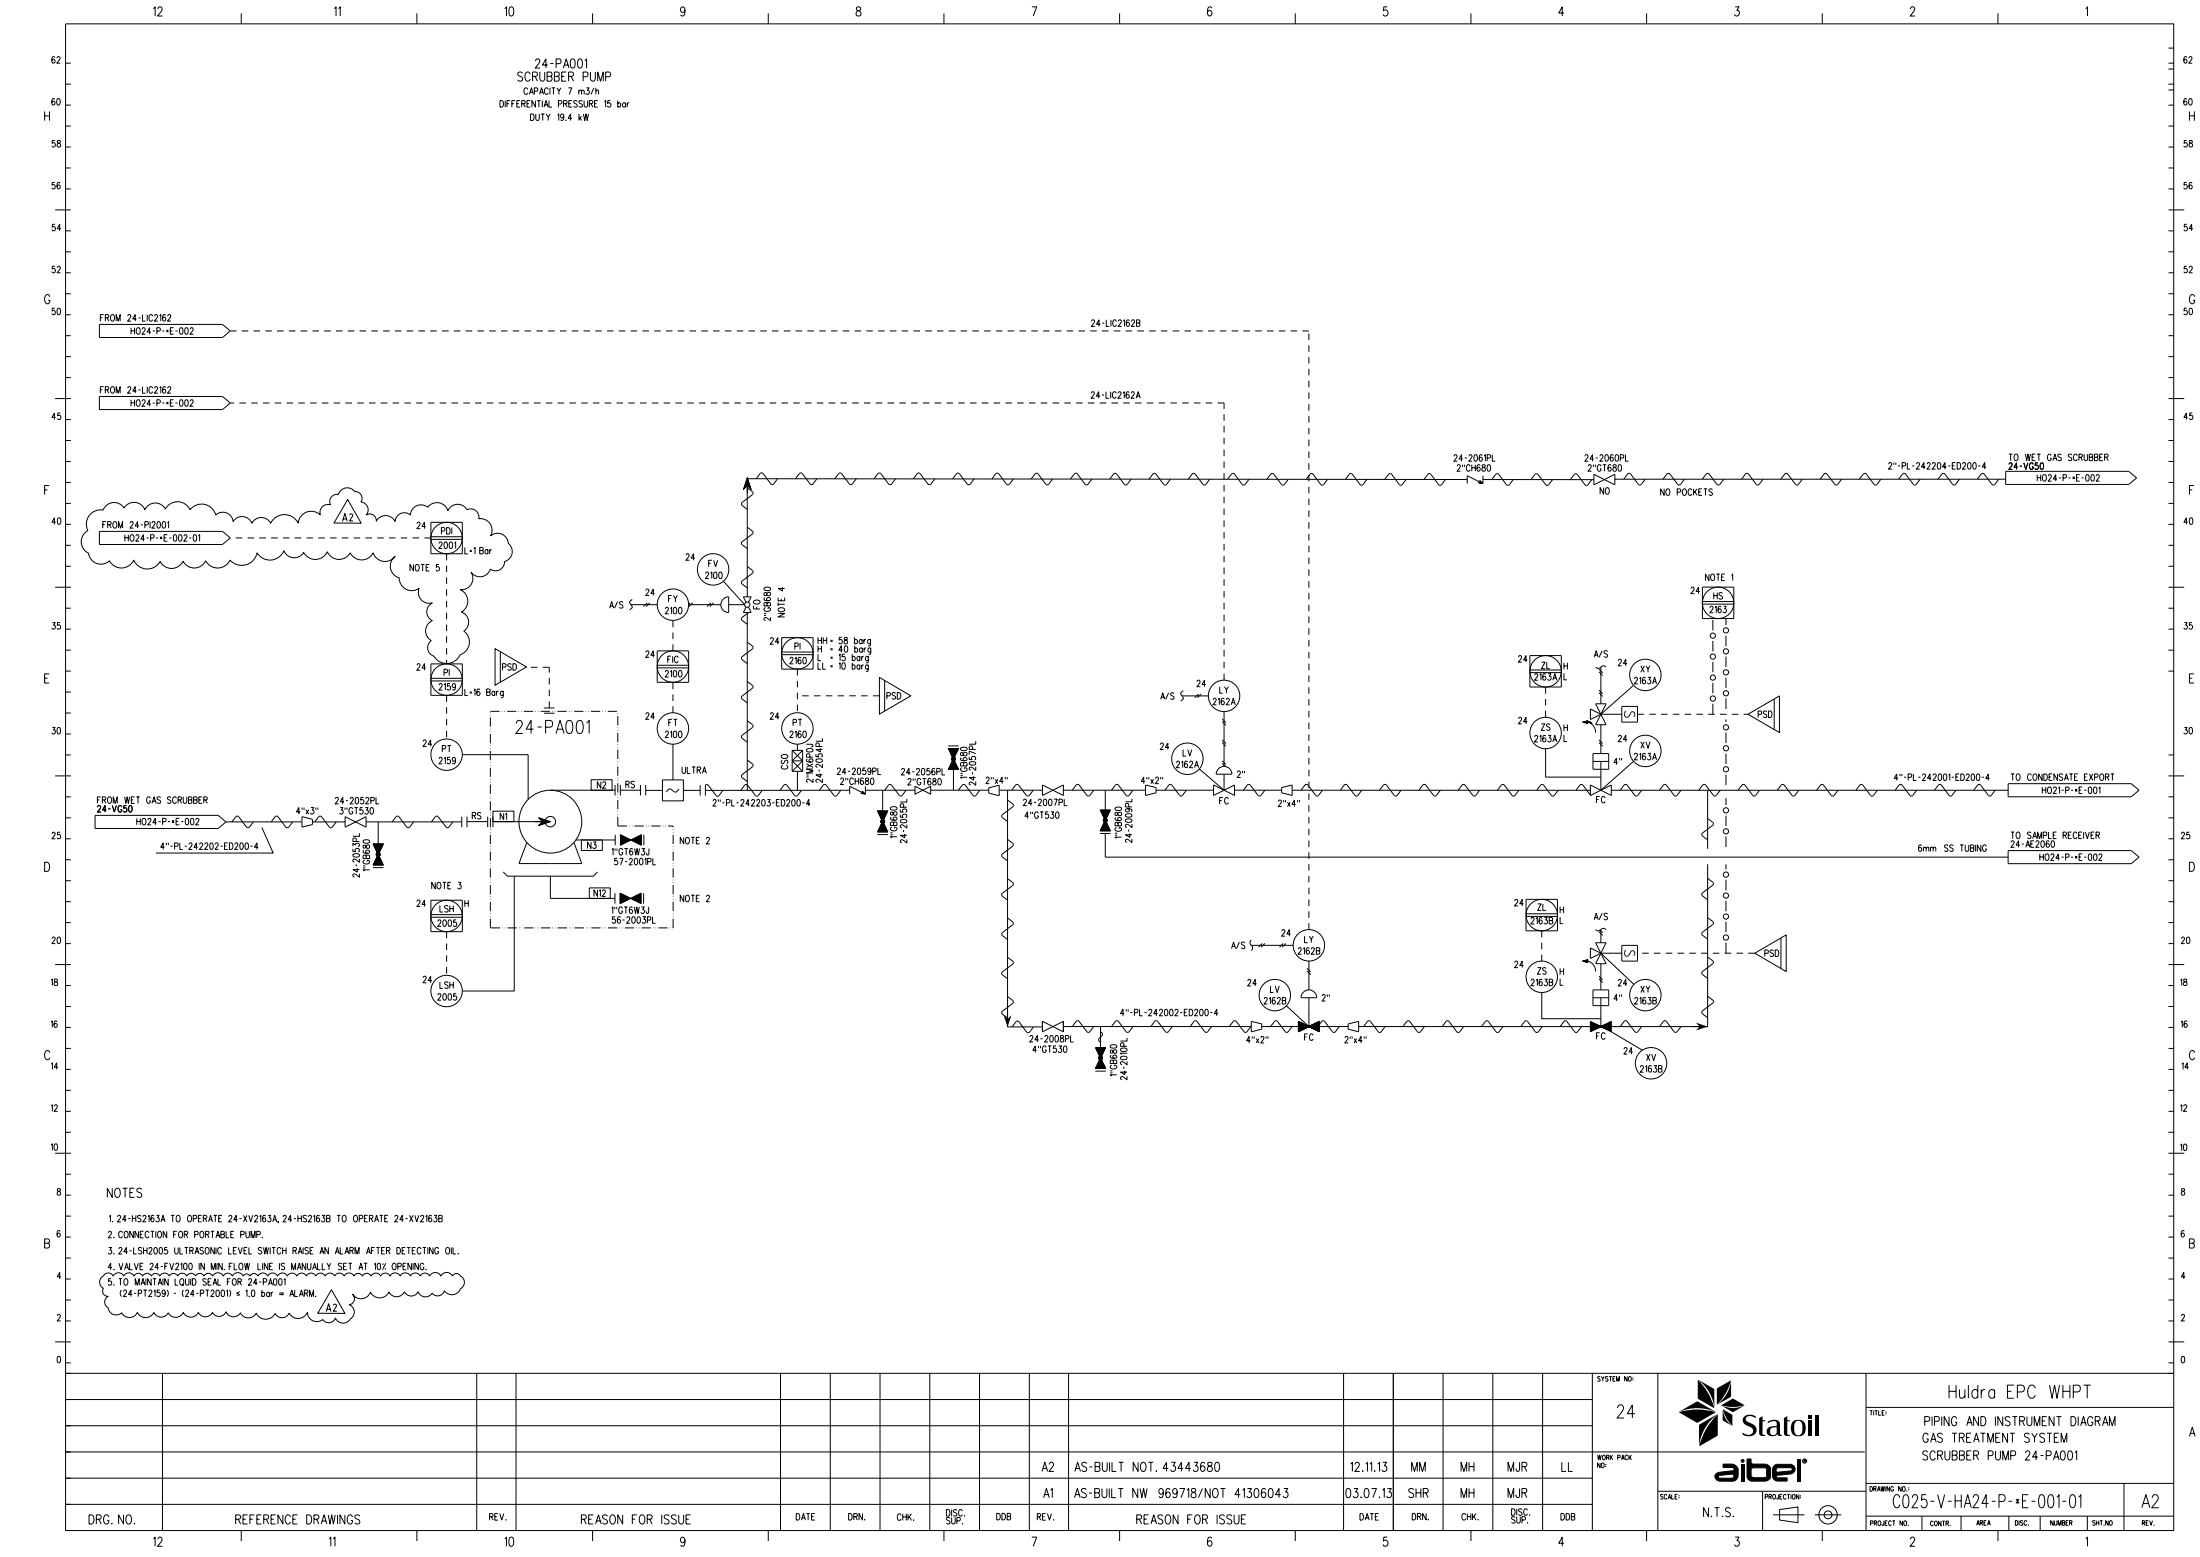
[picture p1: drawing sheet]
<svg xmlns="http://www.w3.org/2000/svg" width="1189mm" height="841mm" viewBox="0 0 1189 841" stroke-linecap="round" stroke-linejoin="round" font-family="sans-serif">
<g fill="none" stroke="#000" stroke-width=".54">
<path d="M35 13h1140v814h-1140zM130 7v6M225 7v6M320 7v6M415 7v6M510 7v6M605 7v6M700 7v6M795 7v6M890 7v6M985 7v6M1080 7v6"/>
<path d="M35 34h3M1172 37h3M1172 26h3M1172 34h3M35 57h3M35 45h3M1172 49h3M1172 57h3M1172 45h3M35 79h3M35 68h3M1172 79h3"/>
<path d="M1172 68h3M35 91h3M1172 91h3M30 113h8M35 102h3M1172 113h8M1172 102h3M35 136h3M35 125h3M1172 136h3M1172 125h3M35 159h3"/>
<path d="M35 147h3M1172 159h3M1172 147h3M35 170h3M54 175h66l4 4-4 3h-66zM125 179h3M131 179h3M137 179h4M143 179h4M150 179h3M156 179h4M162 179h4"/>
<path d="M169 179h3M175 179h4M182 179h3M188 179h3M194 179h4M201 179h3M207 179h4M213 179h4M220 179h3M226 179h4M236 179h-3M239 179h3"/>
<path d="M245 179h4M252 179h3M258 179h4M264 179h4M271 179h3M277 179h4M283 179h4M290 179h3M296 179h4M303 179h3M309 179h4M315 179h4"/>
<path d="M322 179h3M328 179h4M334 179h4M341 179h3M347 179h4M357 179h-3M360 179h3M366 179h4M373 179h3M379 179h4M385 179h4M392 179h3"/>
<path d="M398 179h4M405 179h3M411 179h3M417 179h4M424 179h3M430 179h4M436 179h4M443 179h3M449 179h4M455 179h4M462 179h3M472 179h-4"/>
<path d="M475 179h3M481 179h3M487 179h4M494 179h3M500 179h4M506 179h4M513 179h3M519 179h4M526 179h3M532 179h3M538 179h4M545 179h3"/>
<path d="M551 179h4M557 179h4M564 179h3M570 179h4M576 179h4M583 179h3M589 179h4M596 179h3M602 179h3M608 179h4M615 179h3M621 179h4"/>
<path d="M627 179h4M634 179h3M640 179h4M647 179h3M653 179h3M659 179h4M666 179h3M672 179h4M678 179h4M685 179h3M691 179h4M697 179h4"/>
<path d="M704 179h3M1172 170h3M35 193h3M35 181h3M707 180v4M707 186v4M707 193v3M707 199v4M1172 193h3M1172 181h3M30 215h8M35 204h3"/>
<path d="M54 214h66l4 4-4 3h-66zM125 218h2M129 218h4M136 218h3M142 218h4M148 218h4M155 218h3M161 218h4M168 218h3M174 218h3M180 218h4M187 218h3"/>
<path d="M193 218h4M199 218h4M206 218h3M212 218h4M219 218h3M225 218h3M231 218h4M238 218h3M244 218h4M250 218h4M257 218h3M263 218h4"/>
<path d="M269 218h4M276 218h3M282 218h4M289 218h3M295 218h4M301 218h4M308 218h3M314 218h4M320 218h4M327 218h3M333 218h4M340 218h3"/>
<path d="M346 218h3M352 218h4M359 218h3M365 218h4M371 218h4M378 218h3M384 218h4M391 218h3M397 218h3M403 218h4M410 218h3M416 218h4"/>
<path d="M422 218h4M429 218h3M435 218h4M441 218h4M448 218h3M454 218h4M461 218h3M467 218h3M473 218h4M480 218h3M486 218h4M492 218h4"/>
<path d="M499 218h3M505 218h4M512 218h3M518 218h3M524 218h4M531 218h3M537 218h4M543 218h4M550 218h3M556 218h4M562 218h4M569 218h3"/>
<path d="M575 218h4M582 218h3M588 218h3M594 218h4M601 218h3M607 218h4M613 218h4M620 218h3M626 218h4M633 218h3M639 218h3M645 218h4"/>
<path d="M652 218h3M658 218h4v3M707 206v3M707 212v4M707 218v4M1172 215h8M1172 204h3M35 238h3M35 227h3M662 224v3M662 230v4M662 236v4"/>
<path d="M707 225v3M707 231v4M707 237v4M1172 238h3M1172 227h3M35 249h3M403 260h2M403 260h1M403 259h1M404 259h.1M404 259h389M404 258h.1"/>
<path d="M404 258l2 6-2-2-2 2zM404 258v64M409 259l2-3h1l5 5 1 1 2-3M430 259l2-3h1l5 5 1 1 3-3M451 259l2-3h2l4 5 1 1 3-3M472 259l3-3h1l4 5 1 1 3-3M494 259l2-3h1l5 6 3-3M515 259l2-3h1l5 6h1l2-3M536 259l2-3h1l5 6h1l3-3M557 259l2-3h2l4 6h1l3-3M579 259l2-3h1l4 6h1l3-3M600 259l2-3h1l5 6h1l2-3"/>
<path d="M621 259l2-3h1l5 6h1l3-3M642 259l2-3h2l4 6h1l3-3M662 243v3M662 249v4M662 256v3M663 259l3-3h1l4 6h1l3-3M685 259l2-3h1l5 6h1l2-3M706 259l2-3h1l5 6h1l3-3M707 244v3M707 250v4M707 257v3M727 259l2-3h2l4 6h1l3-3"/>
<path d="M751 256l-3 3M751 256h1l5 6h1l2-3M770 259l2-3h1l5 6 3-3M800 260l1 1h-2l1-1zM800 260l1 1h-2h1zM801 257v4l-8-4v4M801 259h60M806 259l2-3h2l4 6h1l3-3M828 259l2-3h1l4 6h1l3-3M849 259l2-3h1l5 6h1l2-3M861 256l12 6v-6l-12 6zM873 259h211"/>
<path d="M878 259l2-3h1l4 6h1l3-3M899 259l2-3h1l5 6h1l2-3M920 259l2-3h1l5 6h1l3-3M941 259l2-3h2l4 6h1l3-3M962 259l3-3h1l4 6h1l3-3M984 259l2-3h1l5 6h1l2-3M1005 259l2-3h1l5 6h1l3-3M1026 259l2-3h2l4 6h1l3-3M1047 259l3-3h1l4 6h1l3-3M1069 259l2-3h1l5 6 3-3M1084 255h66l5 3-5 4h-66zM1172 249h3"/>
<path d="M35 272h3M35 261h3M49 278a8 8 0 0 1 7-3 6 6 0 0 1 5-4 6 6 0 0 1 6 3 6 6 0 0 1 6-3 6 6 0 0 1 5 4 6 6 0 0 1 6-3 6 6 0 0 1 5 3 7 7 0 0 1 7-4 7 7 0 0 1 7 4 8 8 0 0 1 8-3 8 8 0 0 1 6 6 6 6 0 0 1 5-1 6 6 0 0 1 4 5 6 6 0 0 1 5-3 6 6 0 0 1 5 4 6 6 0 0 1 5-3 6 6 0 0 1 5 3 8 8 0 0 1 8-5 8 8 0 0 1 7 4 7 7 0 0 1 5-5 7 7 0 0 1 7 1 4 4 0 0 1 1-4 4 4 0 0 1 5-1 4 4 0 0 1 0-4 4 4 0 0 1 4-2 5 5 0 0 1 4-3 5 5 0 0 1 5 2 4 4 0 0 1 3 1 4 4 0 0 1 0 4 4 4 0 0 1 4 3 4 4 0 0 1-1 4 4 4 0 0 1 4 0 4 4 0 0 1 1 4 6 6 0 0 1 6-4 6 6 0 0 1 5 4 5 5 0 0 1 3-5 5 5 0 0 1 5 1 6 6 0 0 1 3-5 6 6 0 0 1 6 1 6 6 0 0 1 6-2 6 6 0 0 1 5 4 6 6 0 0 1 5-4 6 6 0 0 1 5 3 4 4 0 0 1 5 1 4 4 0 0 1 2 4 6 6 0 0 1 6 3 6 6 0 0 1 0 6 6 6 0 0 1 6 0 6 6 0 0 1 4 5 6 6 0 0 1 2 5 6 6 0 0 1-4 4 5 5 0 0 1-3 5 5 5 0 0 1-5-1 6 6 0 0 1-5 4 6 6 0 0 1-5-2 6 6 0 0 1 0 7 6 6 0 0 1-6 3 7 7 0 0 1 4 5 7 7 0 0 1-4 7 6 6 0 0 1 4 4 6 6 0 0 1-2 6 7 7 0 0 1 3 7 7 7 0 0 1-5 6 8 8 0 0 1-7 4 8 8 0 0 1-7-4 5 5 0 0 1-4-3 5 5 0 0 1 2-5 6 6 0 0 1-3-6 6 6 0 0 1 4-5 5 5 0 0 1-3-5 5 5 0 0 1 3-4 6 6 0 0 1-6-2 6 6 0 0 1-2-6 7 7 0 0 1-7 0 7 7 0 0 1-3-6 7 7 0 0 1-5-5 7 7 0 0 1 3-7 7 7 0 0 1-7 3 7 7 0 0 1-5-4 7 7 0 0 1-7 3 7 7 0 0 1-6-3 7 7 0 0 1-6 3 7 7 0 0 1-6-4 7 7 0 0 1-6 4 7 7 0 0 1-7-4 6 6 0 0 1-6 3 6 6 0 0 1-5-4 8 8 0 0 1-6 6 8 8 0 0 1-8-4 8 8 0 0 1-6 6 8 8 0 0 1-9-2 7 7 0 0 1-6 4 7 7 0 0 1-7-4 7 7 0 0 1-6 4 7 7 0 0 1-6-4 7 7 0 0 1-6 4 7 7 0 0 1-6-4 8 8 0 0 1-8 4 8 8 0 0 1-7-4 7 7 0 0 1-6 4 7 7 0 0 1-7-4 7 7 0 0 1-7 1 7 7 0 0 1-4-5 7 7 0 0 1-4-6 7 7 0 0 1 3-6 8 8 0 0 1 2-9zM188 270l7 13h-15zM402 264h.1M402 263h1M402 262h2M402 262h3M403 262h2M403 264h-1M403 261h2M403 263h-1"/>
<path d="M404 263h-2M404 264l3 2v1l-6 5v1l3 2M404 262h1M404 263h1M405 263h1M405 264h1M406 264h.1M662 262v3M662 268v4M662 275v3M707 263v3M707 269v4"/>
<path d="M707 276v3M800 260l1 1h-1M1172 272h3M1172 261h3M35 295h3M35 283h3M54 287h66l4 4-4 3h-66zM127 291h4M134 291h3M140 291h4M147 291h3M153 291h3"/>
<path d="M159 291h4M166 291h3M172 291h4M178 291h4M185 291h3M191 291h4M197 291h4M204 291h3M210 291h4M217 291h3M223 291h4M229 291h4"/>
<path d="M233 282h17v17h-17zM233 291h17M233 290h17M241 299v4M404 285l3 2v1l-6 5v1l3 2M662 281v4M662 287v4M662 294v3M707 282v4M707 288v4M707 295v3M1172 295h3"/>
<path d="M1172 283h3M30 317h8M35 306h3M241 305v4M241 312v3M241 318v4M391 314l11 13h-8M404 306l3 3v1l-6 4v1l3 3M413 318a1.7 1.7 0 0 1 2-1 1.7 1.7 0 0 1 1 2 1.8 1.8 0 0 1-2 0 1.8 1.8 0 0 1-1-1zM423 317v2l-2-1h3M662 300v4M662 307v3"/>
<path d="M662 313v3M662 319v4M707 301v4M707 308v3M707 314v3M920 317h17v17h-17zM1172 317h8M1172 306h3M35 340h3M35 329h3M241 325v3M241 331v3"/>
<path d="M241 337v4M341 327h14M342 324a1.8 1.8 0 0 0-2 1 1.8 1.8 0 0 0 2 2v1l-2 1M350 326l-2 2M351 326l-2 2M364 335v4M372 327h18M373 326h-1M374 326l-2 2M384 326l-2 2M386 326l-2 2M391 324l3-2v9a4 4 0 0 1-4-3 4 4 0 0 1 1-4z"/>
<path d="M403 328l-1 3h4l-2-3M404 331v96M404 325l2-3h-4l1 3M405 331l-4 3v1l3 2M407 327v2h4M407 325a1.8 1.8 0 0 1 2-1 1.8 1.8 0 0 1 2 2 1.7 1.7 0 0 1-2 0 1.7 1.7 0 0 1-2-1zM409 328v1M413 332h1M413 331h1M413 320v2h1a1.8 1.8 0 0 1 2-2 1.1 1.1 0 0 1-1 2 1.1 1.1 0 0 1-1-2zM413 323a1.7 1.7 0 0 0 1 2 1.7 1.7 0 0 0 2-1 1 1 0 0 0-1-1 1 1 0 0 0 0 1M414 328a1 1 0 0 0-1 1 1 1 0 0 0 1 1h1a1.1 1.1 0 0 0 1-1 1.1 1.1 0 0 0-1-1v1"/>
<path d="M415 326h-2v1h3v-1v-1l-1 1v1M416 333v2l-2-1-1 1h1M421 331h3l-3 2h3M421 326h3M421 323v2h3v-2M421 325v2M421 329a1.8 1.8 0 0 1 2-1 1.8 1.8 0 0 1 1 2 1.7 1.7 0 0 1-2 1 1.7 1.7 0 0 1-1-2zM422 323v2M662 326v3M662 332v4M662 338v4M707 320v4"/>
<path d="M707 327v3M707 333v4M707 339v4M920 326h17M920 325h17M926 335v6M933 334v4M1172 340h3M1172 329h3M35 351h3M233 359h17v17h-17zM241 344v3"/>
<path d="M241 350v4M241 356v3M268 350l17 10-17 10zM270 352v16M355 352h17v17h-17zM355 359h17M364 342v3M364 348v4M404 347l3 3-6 5v1l3 2M422 344h17v17h-17zM422 354h17M422 352h17"/>
<path d="M662 345v3M662 351v4M662 357v4M707 346v3M707 352v4M707 358v4M827 354h17v17h-17zM926 346v6M926 357v6M933 343v6M933 355v5M1172 351h3"/>
<path d="M35 374h3M35 362h3M233 368h17M233 366h17M241 376v3M287 360h3M293 360h4v3M297 366v4M297 373v3M297 379v3M355 361h17M364 369v3"/>
<path d="M364 375v4M404 368l3 3v1l-6 4v2l3 2M431 361v4M431 368v3M431 374v4M434 376h3M440 376h3M446 376h4M453 376h3M459 376h4M465 376h4M472 376h3"/>
<path d="M475 366l17 10-17 10zM478 368v16M639 376h14M640 373a1.8 1.8 0 0 0-2 2 1.8 1.8 0 0 0 1 2v1l-1 1M648 375l-2 2M649 375l-2 2M662 364v3M707 365v3M707 371v4M707 378v3M827 363h17M827 362h17"/>
<path d="M835 371v4M835 378v3M862 360l2 1 1-1M864 373l2 2M864 374l2 2M864 361l2 2M864 363l2 2M865 360v20M865 360h2h1M883 370l-18 16M926 369v5M933 366v6"/>
<path d="M933 377v6M959 378v16M1172 362h3M35 396h3M35 385h3M241 382v3M241 388v4M241 395v3M294 385h6M294 382h6M364 381v4M404 389l3 3v1l-6 5v1l3 2"/>
<path d="M431 381v3M444 399v1h-3M661 390l2 2M661 388l2 2M661 400l2 2M662 384v30M707 384v3M707 390v4M707 397v3M835 384v3M855 390l3-1v2zM856 390l2 1"/>
<path d="M857 390h1h-1M857 390a6 6 0 0 1 5 6M858 389v1h-1M858 389h.1M858 390h1M858 390h-1h1M859 390l2 1M859 390h1M860 383l5 3-5 3zM862 380h6l-6 11h6zM864 400l2 2M865 386h12"/>
<path d="M865 391v16M877 382h8v8h-8zM879 384a2.1 2.1 0 0 0 0 3h1l1-2 1-1 1 1 1 1-1 1M885 386h4M891 386h4M898 386h3M904 386h4M910 386h4M917 386h3M923 386h4M926 380v6M930 386h3"/>
<path d="M933 389v1M933 396v5M936 386h3M942 386h3M945 386l17-10v20zM30 419h8M35 408h3M250 408h35v24M364 402v19M404 411l3 2v1l-6 5v1l3 2M422 408a1.8 1.8 0 0 1 2-1 1.8 1.8 0 0 1 2 2 1.7 1.7 0 0 1-2 1 1.7 1.7 0 0 1-2-2zM423 411h-1l1 1 2-1h1l-1 1"/>
<path d="M423 413a1.1 1.1 0 0 0-1 2 1 1 0 0 0 2 0 1 1 0 0 0 2 0 1.1 1.1 0 0 0-1-2M428 405v12M428 417h6M428 411h6M428 405h6M428 411l6 6M428 405l6 6M431 402v3M431 417v10M434 405v12M434 411l-6 6M434 405l-6 6"/>
<path d="M436 402h3v1h-1M436 420h1M436 419h1M436 413l3 1M436 405a1.7 1.7 0 0 1 2-1 1.7 1.7 0 0 1 1 2 1.8 1.8 0 0 1-2 0 1.8 1.8 0 0 1-1-1zM436 410a1.7 1.7 0 0 0 1 2 1.7 1.7 0 0 0 2-1 1 1 0 0 0-1-1 1 1 0 0 0 0 2M438 409v-2h-2v2h3M439 413l-3 1M439 415h-3l3 1-3 2h3M441 407v2h1a1.1 1.1 0 0 1 1-2 1.1 1.1 0 0 1 1 0 1.1 1.1 0 0 1 0 2M441 410a1.7 1.7 0 0 1 2 0 1.7 1.7 0 0 1 1 1 1.8 1.8 0 0 1-2 1 1.8 1.8 0 0 1-1-2zM443 416v1"/>
<path d="M443 403v-1h-2v1h3M443 418v2l-2-2h3M443 404v2l-2-1h3M444 413v2l-2-2-1 1h1M512 403h6M512 404l6 12h-6l6-12zM513 404l5 11-3-1-2 1 5-11-3 2zM513 405h5l-5 10h5zM513 405h4l-4 10h4zM514 405h3l-3 10h3zM514 405h3l-3 9h3zM514 406h2l-2 8h2z"/>
<path d="M515 406l1 8h-1l1-8zM515 407h1l-1 6h1zM515 404v23M519 419h1M519 418h1M519 407v1h1a1.8 1.8 0 0 1 2-1 1.1 1.1 0 0 1 0 1 1.1 1.1 0 0 1-2-1zM519 404a1.7 1.7 0 0 1 2-1 1.7 1.7 0 0 1 1 2 1.8 1.8 0 0 1-2 1 1.8 1.8 0 0 1-1-2zM520 409h-1a1.7 1.7 0 0 0 2 2 1.7 1.7 0 0 0 2-1 1.1 1.1 0 0 0-2-1 1 1 0 0 0 0 2M520 415a1 1 0 0 0-1 1 1 1 0 0 0 1 1h1a1.1 1.1 0 0 0 2-1 1.1 1.1 0 0 0-2-1M521 413l-2-1v2h4v-1l-1-1h-1v2M523 420h-4l1 1M524 409v1h1a1.1 1.1 0 0 1 0-1 1.1 1.1 0 0 1 2 0 1.1 1.1 0 0 1 0 1"/>
<path d="M524 412a1.7 1.7 0 0 1 2-1 1.7 1.7 0 0 1 1 2 1.8 1.8 0 0 1-2 1 1.8 1.8 0 0 1-1-2zM526 417v1M526 405l-1-2h-1v2h3M526 419v2l-2-1h3M527 414v2l-3-2v1l1 1M527 400v2h-3M527 407l-3-1v2M648 415l14 12v-9M658 415a4 4 0 0 1 5-1 4 4 0 0 1 3 4h-9zM661 401l2 2M661 412l1 2M661 411l2 2"/>
<path d="M707 403v4M707 409v4M707 416v3M835 404v16h30M861 407h8v9h-8zM861 411h8M864 401l2 2M883 411l-18 16v-16M933 407v6M933 418v6M1172 419h8M1172 408h3"/>
<path d="M35 430h3M266 438h12v6h-12zM297 427h35M319 421h12v6h-12zM332 424v6M335 427h11M335 424v6M346 424v6M349 424v6M358 427h-9M358 421h11v12h-11zM367 426a2.1 2.1 0 0 1-2 2 2.1 2.1 0 0 1-2-2 1.9 1.9 0 0 0-3 2"/>
<path d="M378 427h-9M378 424v6M381 424v6M381 424h.1M381 424h2l5 6h1l2-3M412 427l-2 3h-1l-5-6h-1l-3 3M433 427l-2 3h-1l-5-6h-1l-2 3M439 421v2l-2-2-1 1h1M444 421v2l-2-2-1 1 1 1M454 427l-2 3h-1l-5-6-3 3M459 427h-78M466 427l2 2h-3l1-1z"/>
<path d="M466 428l1 1h-1l1-1zM466 428l1 1h-1M468 425v4l-9-4v4M474 438l6 11h-6l6-11zM474 438l6 11-3-1-3 1 6-11-3 1zM475 438l4 11h-4l4-11zM475 439l4 10h-4l4-10zM475 439h4l-4 10h4zM476 439h2l-2 9h2zM476 440h2l-2 8h2zM477 427v22M481 439v1h1a1.8 1.8 0 0 1 3-1 1.1 1.1 0 0 1-1 1 1.1 1.1 0 0 1-1-1z"/>
<path d="M481 436a1.7 1.7 0 0 1 2-1 1.7 1.7 0 0 1 2 2 1.8 1.8 0 0 1-2 1 1.8 1.8 0 0 1-2-2zM487 437v2h1a1.1 1.1 0 0 1 0-2 1.1 1.1 0 0 1 2 0 1.1 1.1 0 0 1-1 2M488 436v-2h-1v2h3M490 427l-2 3h-2l-4-6h-1l-3 3M490 432v1h-3M495 425l4 2-4 2zM495 427h-27M499 427l4-2v4zM503 427h31M518 427l3-3h1l4 6h1l3-3M527 422v2l-3-2v1l1 1M534 426l6-2v6l-6-2z"/>
<path d="M545 432l3 3-1 1-6 4 1 2 3 2M545 427v128h18M558 427l-2 3h-1l-5-6-3 3M563 427h-23M563 424v6l12-6v6zM575 427h44M580 427l2-3h1l4 6h1l3-3M595 437l5 12h-5l5-12zM595 438l5 11-3-2-2 2 5-11-3 1zM595 438l5 10h-5l5-10zM595 438l4 10h-4l4-10zM596 438h3l-3 10h3z"/>
<path d="M596 439l3 9h-3l3-9zM596 439l2 8h-2l2-8zM597 439h1l-1 8h1zM597 439l1 8h-1l1-8zM597 440h1l-1 7h1zM597 427v22M601 427l2-3h1l5 6M612 427l-2 3M619 424l6 1v3l-6 2zM625 427h31M630 427l2-3h1l5 6 3-3M656 424l11 6v-6l-11 6z"/>
<path d="M667 427h26M672 427l2-3h1l5 6h1l3-3M693 425l5-1v6l-5-2zM698 427h162M703 427l2-3h2l4 6h1l3-3M707 422v4M707 429v3M707 435v3M724 427l3-3h1l4 6h1l3-3M746 427l2-3h1l5 6 3-3M767 427l2-3h1l5 6h1l2-3M788 427l2-3h1l5 6h1l3-3"/>
<path d="M809 427l2-3h2l4 6h1l3-3M831 427l2-3h1l4 6h1l3-3M852 427l2-3h1l5 5M860 424l11 6v-6l-11 6zM871 427h214M876 427l2-3h1l5 6h1l2-3M897 427l2-3h1l5 6h1l2-3M918 427l2-3h1l5 6h1l3-3M923 427v31M933 431v4M939 427l2-3h2l4 6h1l3-3M961 427l2-3h1l5 6 3-3"/>
<path d="M982 427l2-3h1l5 6h1l2-3M1003 427l2-3h1l5 6h1l3-3M1024 427l2-3h2l4 6h1l3-3M1046 427l2-3h1l4 6h1l3-3M1067 427l2-3h1l5 6h1l2-3M1085 423h67l4 4-4 3h-67zM1172 430h3M35 453h3M35 442h3M51 440h67l4 4-4 3h-67zM125 444l3-3h1l5 6h1l2-3M142 447l6 14h-64"/>
<path d="M147 444l2-3h1l5 6h1l2-3M163 444h-41M163 441l6 2v2l-6 2zM182 444l-2 3h-2l-4-6h-1l-3 3M187 444h-18M187 441l11 6v-6l-11 6zM191 459v1h1a1.1 1.1 0 0 1 0-2 1.1 1.1 0 0 1 2 1 1.1 1.1 0 0 1 0 1M191 457v-1h1a1 1 0 0 1 2 0 1 1 0 0 1 0 1M193 455l-1-2h-1v2h3M194 450v2h-3M196 457v1h1a1.8 1.8 0 0 1 3-1 1.1 1.1 0 0 1-1 1 1.1 1.1 0 0 1-1-1zM196 454a1.7 1.7 0 0 1 2-1 1.7 1.7 0 0 1 2 2 1.8 1.8 0 0 1-2 1 1.8 1.8 0 0 1-2-2z"/>
<path d="M197 459h-1a1.7 1.7 0 0 0 2 2 1.7 1.7 0 0 0 2-1 1.1 1.1 0 0 0-2-1 1 1 0 0 0 0 2h1M198 444h52M202 456l5 11h-5l5-11zM202 456l2 1 3-1-5 11 2-1 3 1zM202 456h5l-5 11h5zM202 456l4 11h-4l4-11zM203 457l3 9h-3l3-9zM204 458l1 8h-1l1-8zM204 458h1l-1 7h1zM204 458l1 7h-1l1-7zM204 444v23M212 444l3-3h1l4 6h1l3-3"/>
<path d="M233 444l3-3h1l4 6h2l2-3M250 441v6M252 444h12M252 441v6M264 441v6M266 444h31M266 441v6M285 455l-5 11h34l-4-11M291 442l6 2-6 2 2-2zM291 442h.1M291 446h.1M292 442h.1"/>
<path d="M292 445v1M292 442v1M293 442v1M293 444v1M293 442v2M293 442v3M294 443v2M295 443v2M296 443v1M297 444h.1M311 454h21M314 454h12v5h-12z"/>
<path d="M332 451v6M335 453h4M335 451v6l12-6v6zM335 456h2M335 456h1M335 451h1M335 451h2M335 452h2M335 452h3M335 453h5M335 454h6M335 454h5"/>
<path d="M335 455h4M335 455h3M335 455h2M341 454h6M342 454h5M342 453h5M343 455h4M343 453h4M344 455h3M344 452h3M345 455h2M345 452h2"/>
<path d="M345 456h2M345 451h2M346 456h1M346 451h1M348 451v6M474 451h6M476 440l2 7h-2l2-7zM477 440v4zM477 444v3zM481 451h1M481 450h1M482 441l-1 1a1.7 1.7 0 0 0 2 1 1.7 1.7 0 0 0 2-1 1.1 1.1 0 0 0-2-1 1 1 0 0 0 0 2h1"/>
<path d="M482 447a1 1 0 0 0-1 1 1.1 1.1 0 0 0 2 1 1.1 1.1 0 0 0 2-1 1.1 1.1 0 0 0-2-1M483 445l-1-1-1 2h4v-1l-1-1h-1v2M485 452h-4l1 1M487 440v1l1 1a1.1 1.1 0 0 1 0-2 1.1 1.1 0 0 1 2 0 1.1 1.1 0 0 1-1 2M487 443a1.7 1.7 0 0 1 2-1 1.7 1.7 0 0 1 1 2 1.8 1.8 0 0 1-2 1 1.8 1.8 0 0 1-1-2zM488 448v1M489 450v3l-2-2h3M490 453v2l-3-1v1M490 445v2l-3-1v1M545 453l3 3-1 1-6 5 1 1 3 2M595 450h5M597 450v13h488"/>
<path d="M707 441v4M707 448v3M707 454v4M923 442l3 3v1l-6 4v2l3 2M933 441v5M933 452v6M1085 459h67l4 4-4 4h-67zM1172 453h3M1172 442h3M35 476h3M35 464h3M191 462a1.7 1.7 0 0 1 2-1 1.7 1.7 0 0 1 1 2 1.8 1.8 0 0 1-2 0 1.8 1.8 0 0 1-1-1z"/>
<path d="M193 467v1M193 469v2l-2-1h3M194 472v2l-3-2v1l1 1M194 464v2l-3-2v1l1 1M196 469h1M196 468h1M197 465a1 1 0 0 0-1 1 1.1 1.1 0 0 0 2 1 1.1 1.1 0 0 0 2-1 1.1 1.1 0 0 0-2-1M198 463l-1-1-1 2h4v-1l-1-1h-1v2M200 470h-4l1 1M202 469h5M272 471l2 2h47l2-2M278 473v62h-28"/>
<path d="M297 473v12h35M318 480h12v5h-12zM545 475l3 2-1 1-6 5 1 1 3 2M707 460v4M707 467v3M707 473v4M707 479v4M923 474l3 3v1l-6 5v1l3 2M923 467v88l-189-1M933 467v3M933 475v6M1172 476h3"/>
<path d="M1172 464h3M35 498h3M35 487h3M233 486h17v17h-17zM233 495h17M233 494h17M332 482v6M335 486h5M335 487h2M335 485h6M335 482v6l11-6v6zM335 483h1"/>
<path d="M335 483h2M335 484h3M335 484h4M335 485h4M335 485h5M335 486h4M335 487h3M335 487h1M335 488h1M341 485h5M341 486h5M342 486h4"/>
<path d="M342 485h4M343 486h3M343 484h3M344 487h2M344 484h2M344 483h2M345 487h1M345 483h1M346 488h.1M346 483h.1M348 482v6M545 496l3 3h-1l-6 5 1 1 3 2"/>
<path d="M707 486v3M707 492v4M707 499v3M825 486h17v17h-17zM825 495h17M825 494h17M923 496l3 2v1l-6 5v1l3 2M933 487v5M933 498v6M1172 498h3M1172 487h3M35 510h3"/>
<path d="M241 503v4M241 510v3M241 516v4M545 517l3 3-1 1-6 4 1 2 3 2M676 511l1 1-1 1M676 508v1v2M676 511h23M682 510l-2 2M684 510l-2 2M694 510l-2 2M695 510l-2 2M707 519v16"/>
<path d="M833 503v3M833 509v4M833 516v3M855 519l3-1v2zM855 519h1M856 519l2 1M856 519l1 1M857 519l1 1-2-1M857 519h1M857 519a6 6 0 0 1 5 6M858 519h-1M858 519h.1"/>
<path d="M858 518v1M860 512l5 3-5 3zM862 502l2 1 1-1M862 509h6l-6 12h6zM864 503l2 2M864 502l2 2M865 515l18 17M865 515h12M865 502v7M865 502l2-1 1 1M877 511h8v8h-8zM879 513a2.1 2.1 0 0 0 0 3h1l1-2 1-1 1 1 1 1-1 1"/>
<path d="M888 515h3M894 515h3M900 515h4M907 515h3M913 515h4M919 515h4M923 517l3 3v1l-6 4v1l3 2M926 515h3M932 515h4M933 509v6M938 515h4M945 515h3"/>
<path d="M948 515l17-10v20zM963 507v16M1172 510h3M30 521h8M35 532h3M241 522v4M545 538l3 3-1 1-6 5 1 1 3 2M705 536a4 4 0 0 1 4-1 4 4 0 0 1 3 4h-9zM706 524l2 2M706 523l2 2M707 539v15M833 536v14h32"/>
<path d="M861 539h8M861 535h8v8h-8zM864 527l2 2M864 529l2 2M865 521v14M865 539v16M923 538l3 3v1l-6 4v2l3 2M1172 521h8M1172 532h3M35 555h3M35 544h3M559 555l-3 3h-1l-4-6h-1l-3 3"/>
<path d="M563 552v5l12-5v5zM575 554h101M591 554l-3 4-1-1-4-6-1 1-2 2M595 557a1.8 1.8 0 0 1 1 2 1.8 1.8 0 0 1-2 2v1l1 1M595 554v23M612 554l-2 4-1-1-5-6-1 1-2 2M634 554l-3 4-1-1-5-6-1 1-2 2M655 554l-3 4-1-1-4-6-2 1-2 2M676 554l-3 4-1-1-4-6-1 1-3 2M676 552l6 1v3l-6 1zM682 554h47M695 543l12 11"/>
<path d="M698 554l-2 4-1-1-5-6-1 1-2 2M702 552v5l11-5v5zM702 552l1 2-1 3 11-5-1 2 1 3zM702 553v3l10-3v3zM703 553v3l9-3v3zM703 554v1l8-1v1zM704 554v1l7-1v1zM713 553l1-1 2-1 5 7 1-1 2-2M729 553l5-1v5l-5-1zM737 555l3-4 1 1 4 6 1-1 3-2M758 555l3-4 1 1 4 6 2-1 2-2M779 555l3-4 1 1 5 6 1-1 2-2"/>
<path d="M801 555l2-4 1 1 5 6 1-1 2-2M833 555l-2 2-1 1-4-6-1-1-3 4M843 555l3-4 1 1 4 6 2-1 2-2M860 552l1 3-1 2 11-5-2 3 2 2zM860 552v5l11-5v5zM860 553v3l10-3v3zM860 553l10 3v-3l-10 3zM861 553v3l9-3v3zM861 553v3l8-3v3zM861 554v1l8-1v1zM862 554l7 1v-1l-7 1zM865 555l-5 2v-5l11 5"/>
<path d="M865 555l6-3v5M871 557l17 10M876 554l2-2 1-1 5 6 1 1 2-4M897 554l2-2 1-1 5 6 1 1 2-4M1172 555h3M1172 544h3M35 578h3M35 566h3M592 579h6M592 566l6 11h-6l6-11zM592 566l5 11-2-1-3 1 5-11-2 1zM593 566l4 11h-4l4-11z"/>
<path d="M593 567h3l-3 9h3zM594 567h2l-2 9h2zM594 568h2l-2 7h2zM594 568l1 7h-1l1-7zM595 568v7zM1172 578h3M1172 566h3M35 589h3M1172 589h3M35 612h3M35 600h3M1172 612h3"/>
<path d="M1172 600h3M30 623h8M35 634h3M1172 623h8M1172 634h3M35 657h3M35 646h3M1172 657h3M1172 646h3M35 680h3M35 668h3M1172 680h3"/>
<path d="M1172 668h3M35 691h3M55 690l1-1a3 3 0 0 1 3-1 3 3 0 0 1 2 1 3 3 0 0 1 3-2 3 3 0 0 1 3 2 3 3 0 0 1 3-1 3 3 0 0 1 2 1 2.6 2.6 0 0 1 3-1 2.6 2.6 0 0 1 2 1 2.6 2.6 0 0 1 2-1 2.6 2.6 0 0 1 3 1 2.5 2.5 0 0 1 2-1 2.5 2.5 0 0 1 2 1 2.9 2.9 0 0 1 3-1 2.9 2.9 0 0 1 2 1 2.5 2.5 0 0 1 3-1 2.5 2.5 0 0 1 2 1 2.8 2.8 0 0 1 2-1 2.8 2.8 0 0 1 3 1 2.6 2.6 0 0 1 2-1 2.6 2.6 0 0 1 3 1 2.5 2.5 0 0 1 2-1 2.5 2.5 0 0 1 2 1 2.6 2.6 0 0 1 3-1 2.6 2.6 0 0 1 2 1 3 3 0 0 1 3-2 3 3 0 0 1 3 2 2.8 2.8 0 0 1 2-1 2.8 2.8 0 0 1 3 1 3 3 0 0 1 3-2 3 3 0 0 1 2 2 2 2 0 0 1 2-1 2 2 0 0 1 2 1 2.4 2.4 0 0 1 2-1 2.4 2.4 0 0 1 2 1 3 3 0 0 1 3-1 3 3 0 0 1 3 1 3 3 0 0 1 2-1 3 3 0 0 1 3 1 3 3 0 0 1 3-1 3 3 0 0 1 2 1 2.9 2.9 0 0 1 3-1 2.9 2.9 0 0 1 2 1 2.9 2.9 0 0 1 3-1 2.9 2.9 0 0 1 3 1 2.9 2.9 0 0 1 2-1 2.9 2.9 0 0 1 3 1 2.9 2.9 0 0 1 2-1 2.9 2.9 0 0 1 3 1 2.9 2.9 0 0 1 2-1 2.9 2.9 0 0 1 3 1 2.9 2.9 0 0 1 2-1 2.9 2.9 0 0 1 3 1 3 3 0 0 1 3-1 3 3 0 0 1 2 1 2.5 2.5 0 0 1 3-1 2.5 2.5 0 0 1 2 1 2.6 2.6 0 0 1 2-1 2.6 2.6 0 0 1 3 1 2.9 2.9 0 0 1 2-1 2.9 2.9 0 0 1 3 1 2.9 2.9 0 0 1 2-1 2.9 2.9 0 0 1 3 1 3 3 0 0 1 3-1 3 3 0 0 1 2 1 3 3 0 0 1 3-1 3 3 0 0 1 3 1 3 3 0 0 1 2-1 3 3 0 0 1 3 1 2.9 2.9 0 0 1 3-1 2.9 2.9 0 0 1 2 1 3 3 0 0 1 3-2 3 3 0 0 1 3 2 3 3 0 0 1 3-2 3 3 0 0 1 4 2 2.7 2.7 0 0 1 2-1 2.7 2.7 0 0 1 2 2 4 4 0 0 1 0 6 5 5 0 0 1-4 3 5 5 0 0 1-5-2 4 4 0 0 1-3 3 4 4 0 0 1-3-1 4 4 0 0 1-4 1 4 4 0 0 1-4-2 4 4 0 0 1-4 2 4 4 0 0 1-3-2 5 5 0 0 1-5 2 5 5 0 0 1-4-2 6 6 0 0 1-5 3 6 6 0 0 1-5-3 5 5 0 0 1-4 3 5 5 0 0 1-5-2 3 3 0 0 1 0 3 3 3 0 0 1-2 3 5 5 0 0 1 2 4 5 5 0 0 1-2 4 5 5 0 0 1-8-1 4 4 0 0 1-3 2 4 4 0 0 1-4-1 5 5 0 0 1-5 0 5 5 0 0 1-3-4 6 6 0 0 1-5 3 6 6 0 0 1-5-3 4 4 0 0 1-3 3 4 4 0 0 1-4-2 6 6 0 0 1-5 3 6 6 0 0 1-6-4 5 5 0 0 1-4 3 5 5 0 0 1-4-3 4 4 0 0 1-4 2 4 4 0 0 1-4-2 4 4 0 0 1-3 2 4 4 0 0 1-4-2 4 4 0 0 1-4 2 4 4 0 0 1-4-2 5 5 0 0 1-4 2 5 5 0 0 1-4-2 5 5 0 0 1-4 3 5 5 0 0 1-4-3 4 4 0 0 1-4 2 4 4 0 0 1-4-2 5 5 0 0 1-4 3 5 5 0 0 1-5-3 5 5 0 0 1-4 3 5 5 0 0 1-4-3 4 4 0 0 1-5 1 4 4 0 0 1-3-4 3 3 0 0 1-1-3 3 3 0 0 1 1-3 2.8 2.8 0 0 1-2-1 2.8 2.8 0 0 1 0-3 4 4 0 0 1-1-6zM128 700h2M130 698h-2l2 1M147 698v2M148 698l-1 1M179 697l7 12h-14zM1172 691h3M35 713h3M35 702h3M1172 713h3"/>
<path d="M1172 702h3M30 725h8M35 736h3M1172 725h8M1172 736h3M35 742h1140M35 756h826M88 742v85M258 742v85M279 742v85M422 742v85M449 742v85"/>
<path d="M476 742v85M503 742v85M529 742v85M556 742v85M578 742v85M726 742v85M753 742v85M780 742v85M807 742v85M834 742v85M861 742v85M896 742v85"/>
<path d="M1008 742v85M35 770h826M1008 760h167M35 798h826M35 784h973M929 797l7-1 1 2h-1h-6h-1zM931 791h5l2 1 1 2v3v2l-2 1h-7a2.4 2.4 0 0 1-3-2 2.4 2.4 0 0 1 2-3l8-1a.9 .9 0 0 0-1-1h-5zM944 788h2v2l1 1h7l2 1 1 1v6l-3 1h-7l-2-1-1-1zM947 793h1h6l1 1v4h-1h-7l-1-1zM959 792l1-1h7a2.6 2.6 0 0 1 3 2 2.6 2.6 0 0 1-2 3l-8 1 1 1h5v2h-6l-2-3v-4zM960 793h8a.9 .9 0 0 1 1 1 .9 .9 0 0 1-1 1h-7a1.2 1.2 0 0 1-1-1 1.2 1.2 0 0 1 0-1zM35 813h826"/>
<path d="M896 805h112M953 805v22M958 818h17M962 815l10-1v8l-10-1zM981 818h14M1008 801h167M1008 819h167M1039 819v8M1060 819v8M1086 819v8M1103 819v8M1128 819v8"/>
<path d="M1148 801v26M130 827v5M225 827v5M320 827v5M415 827v5M510 827v5M605 827v5M700 827v5M795 827v5M890 827v5M985 827v5M1080 827v5"/>
<circle cx="241" cy="291" r="8"/>
<circle cx="385" cy="308" r="8"/>
<circle cx="364" cy="327" r="8"/>
<circle cx="404" cy="327" r="1.4"/>
<circle cx="929" cy="326" r="8"/>
<circle cx="431" cy="353" r="8"/>
<circle cx="926" cy="355" r="1.4"/>
<circle cx="926" cy="343" r="1.4"/>
<circle cx="933" cy="352" r="1.4"/>
<circle cx="933" cy="341" r="1.4"/>
<circle cx="241" cy="367" r="8"/>
<circle cx="364" cy="360" r="8"/>
<circle cx="662" cy="376" r="8"/>
<circle cx="835" cy="363" r="8"/>
<circle cx="889" cy="365" r="8"/>
<circle cx="926" cy="366" r="1.4"/>
<circle cx="926" cy="377" r="1.4"/>
<circle cx="933" cy="374" r="1.4"/>
<circle cx="933" cy="363" r="1.4"/>
<circle cx="364" cy="393" r="8"/>
<circle cx="431" cy="393" r="8"/>
<circle cx="835" cy="396" r="8"/>
<circle cx="933" cy="393" r="1.4"/>
<circle cx="241" cy="408" r="8"/>
<circle cx="515" cy="410" r="1"/>
<circle cx="515" cy="410" r="1.1"/>
<circle cx="515" cy="410" r=".8"/>
<circle cx="515" cy="410" r=".4"/>
<circle cx="515" cy="410" r=".3"/>
<circle cx="515" cy="410" r=".6"/>
<circle cx="515" cy="410" r=".7"/>
<circle cx="515" cy="410" r=".1"/>
<circle cx="642" cy="410" r="8"/>
<circle cx="889" cy="406" r="8"/>
<circle cx="933" cy="416" r="1.4"/>
<circle cx="933" cy="404" r="1.4"/>
<circle cx="933" cy="438" r="1.4"/>
<circle cx="297" cy="444" r="2.8"/>
<circle cx="297" cy="444" r="17"/>
<circle cx="477" cy="444" r=".1"/>
<circle cx="477" cy="444" r=".7"/>
<circle cx="477" cy="444" r=".4"/>
<circle cx="477" cy="444" r=".3"/>
<circle cx="477" cy="444" r=".8"/>
<circle cx="477" cy="444" r="1.1"/>
<circle cx="597" cy="443" r=".4"/>
<circle cx="597" cy="443" r=".7"/>
<circle cx="597" cy="443" r=".3"/>
<circle cx="597" cy="443" r="1.1"/>
<circle cx="597" cy="443" r="1"/>
<circle cx="597" cy="443" r=".9"/>
<circle cx="597" cy="443" r=".1"/>
<circle cx="933" cy="449" r="1.4"/>
<circle cx="204" cy="462" r="1.1"/>
<circle cx="204" cy="462" r=".1"/>
<circle cx="204" cy="462" r=".7"/>
<circle cx="204" cy="462" r=".8"/>
<circle cx="204" cy="462" r=".3"/>
<circle cx="204" cy="462" r=".6"/>
<circle cx="204" cy="462" r=".4"/>
<circle cx="204" cy="462" r="1"/>
<circle cx="933" cy="472" r="1.4"/>
<circle cx="241" cy="495" r="8"/>
<circle cx="833" cy="494" r="8"/>
<circle cx="933" cy="495" r="1.4"/>
<circle cx="933" cy="484" r="1.4"/>
<circle cx="707" cy="511" r="8"/>
<circle cx="933" cy="506" r="1.4"/>
<circle cx="241" cy="535" r="8"/>
<circle cx="689" cy="538" r="8"/>
<circle cx="833" cy="528" r="8"/>
<circle cx="889" cy="538" r="8"/>
<circle cx="595" cy="571" r=".8"/>
<circle cx="595" cy="571" r=".7"/>
<circle cx="595" cy="571" r=".4"/>
<circle cx="595" cy="571" r=".6"/>
<circle cx="595" cy="571" r=".3"/>
<circle cx="595" cy="571" r=".1"/>
<circle cx="595" cy="571" r="1"/>
<circle cx="595" cy="571" r="1.1"/>
<circle cx="892" cy="574" r="8"/>
<circle cx="975" cy="789" r="1.1"/>
<circle cx="988" cy="818" r="2.1"/>
<circle cx="988" cy="818" r="5"/>
</g>
<g fill="#000">
<path d="M542 548l3 2 2-2-2 7zM917 552l6 3-6 2 2-2zM978 764h1v2h-1zM978 767h1v9h-1zM981 764h2v12h-2zM941 791h2v9h-2zM971 788h2v12h-2z"/>
<path d="M918 745l5 7 3 9-8-5z" fill-rule="evenodd"/>
<path d="M918 745l8 5v10v-4a22 22 0 0 0-8-11z" fill-rule="evenodd"/>
<path d="M928 750l7-4a27 27 0 0 1-7 13z" fill-rule="evenodd"/>
<path d="M936 746l-1 8-7 5a19 19 0 0 0 8-13z" fill-rule="evenodd"/>
<path d="M930 759l7-4 6 4-7 1z" fill-rule="evenodd"/>
<path d="M907 763a35 35 0 0 1 20 0l-10 5z" fill-rule="evenodd"/>
<path d="M907 763l10-6 10 6a25 25 0 0 0-20 0z" fill-rule="evenodd"/>
<path d="M919 769l9-5a25 25 0 0 0-10 17z" fill-rule="evenodd"/>
<path d="M931 761a13 13 0 0 0 5 9l-5-3z" fill-rule="evenodd"/>
<path d="M931 761l5 3v6a20 20 0 0 1-5-9z" fill-rule="evenodd"/>
<path d="M930 759a16 16 0 0 0 13 0l-7 4z" fill-rule="evenodd"/>
<path d="M943 765l1-1a6 6 0 0 1 5 1v1a3 3 0 0 0-3-1 3 3 0 0 0-2 2v1l3 1a4 4 0 0 1 2 5 4 4 0 0 1-5 2 2.3 2.3 0 0 1-2-2 3 3 0 0 0 3 1 3 3 0 0 0 2-3v-1l-4-2a2.7 2.7 0 0 1 0-4z" fill-rule="evenodd"/>
<path d="M951 766l2-1v2h1v1h-1v7h1v1h-2l-1-1z" fill-rule="evenodd"/>
<path d="M955 768a4 4 0 0 1 4-1 4 4 0 0 1 3 2v6l1 1-2-1a3 3 0 0 1-5 1 3 3 0 0 1 0-5l3-1h1v1a2.3 2.3 0 0 0-3 1 2.3 2.3 0 0 0 1 3l2-1v-5a2.9 2.9 0 0 0-5 0z" fill-rule="evenodd"/>
<path d="M964 766l2-1v2h1v1h-1v7h1v1h-2l-1-1z" fill-rule="evenodd"/>
<path d="M969 768l2-1h1a4 4 0 0 0-2 6v2h2v1a5 5 0 0 1-4-3 5 5 0 0 1 1-5z" fill-rule="evenodd"/>
<path d="M972 767a4 4 0 0 1 4 4 4 4 0 0 1-4 5v-1a5 5 0 0 0 2-6z" fill-rule="evenodd"/>
<path d="M928 765v-1v11l-10 6a36 36 0 0 1 10-16z" fill-rule="evenodd"/>
<path d="M931 791v2h5l1 1-8 1a2.4 2.4 0 0 0-2 3 2.4 2.4 0 0 0 3 2h7l2-1v-2v-3l-1-3h-2zM929 797l7-1 1 2h-1h-7z" fill-rule="evenodd"/>
<path d="M944 788h2v2l1 1h7l2 1 1 1v6l-3 1h-7l-2-1-1-1zM947 793l-1 4 1 1h7h1v-4l-1-1z" fill-rule="evenodd"/>
<path d="M959 792l1-1h7a2.6 2.6 0 0 1 3 2 2.6 2.6 0 0 1-2 3l-7 1-1 1h1h5v2h-5a2.8 2.8 0 0 1-3-3v-4zM960 793v1l1 1 7-1h1l-1-1z" fill-rule="evenodd"/>
<circle cx="942" cy="789" r="1.1"/>
</g>
<path d="M265 384h69M334 446h30M334 446v-62M265 501v-117M265 501h99M364 501v-55" fill="none" stroke="#000" stroke-width=".54" stroke-dasharray="5 1.2 .3 1.2 .3 1.2" stroke-linecap="butt"/>
<g font-size="7.1">
<text x="279" y="396">24-PA001</text>
<text x="1053" y="755">Huldra EPC WHPT</text>
<text x="874" y="766">24</text>
<text x="1023" y="814">C025-V-HA24-P-*E-001-01</text>
<text x="1158" y="814">A2</text>
</g>
<g font-size="5">
<text x="83" y="9">12</text>
<text x="181" y="9">11</text>
<text x="273" y="9">10</text>
<text x="368" y="9">9</text>
<text x="463" y="9">8</text>
<text x="558" y="9">7</text>
<text x="653" y="9">6</text>
<text x="748" y="9">5</text>
<text x="842" y="9">4</text>
<text x="937" y="9">3</text>
<text x="1032" y="9">2</text>
<text x="1127" y="9">1</text>
<text x="289" y="37">24-PA001</text>
<text x="280" y="44">SCRUBBER PUMP</text>
<text x="24" y="65">H</text>
<text x="1183" y="65">H</text>
<text x="24" y="164">G</text>
<text x="1183" y="164">G</text>
<text x="24" y="267">F</text>
<text x="1183" y="267">F</text>
<text x="24" y="369">E</text>
<text x="1183" y="369">E</text>
<text x="24" y="471">D</text>
<text x="1183" y="471">D</text>
<text x="24" y="572">C</text>
<text x="1183" y="572">C</text>
<text x="58" y="647">NOTES</text>
<text x="24" y="674">B</text>
<text x="1183" y="674">B</text>
<text x="1040" y="770">PIPING AND INSTRUMENT DIAGRAM</text>
<text x="1039" y="779">GAS TREATMENT SYSTEM</text>
<text x="1183" y="776">A</text>
<text x="1039" y="789">SCRUBBER PUMP 24-PA001</text>
<text x="563" y="795">A2</text>
<text x="581" y="795">AS-BUILT NOT. 43443680</text>
<text x="730" y="795">12.11.13</text>
<text x="763" y="795">MM</text>
<text x="790" y="795">MH</text>
<text x="815" y="795">MJR</text>
<text x="844" y="795">LL</text>
<text x="564" y="809">A1</text>
<text x="581" y="809">AS-BUILT NW 969718/NOT 41306043</text>
<text x="727" y="809">03.07.13</text>
<text x="761" y="809">SHR</text>
<text x="790" y="809">MH</text>
<text x="815" y="809">MJR</text>
<text x="921" y="819">N.T.S.</text>
<text x="48" y="823">DRG. NO.</text>
<text x="127" y="823">REFERENCE DRAWINGS</text>
<text x="314" y="823">REASON FOR ISSUE</text>
<text x="614" y="823">REASON FOR ISSUE</text>
<text x="83" y="835">12</text>
<text x="178" y="835">11</text>
<text x="273" y="835">10</text>
<text x="368" y="835">9</text>
<text x="558" y="835">7</text>
<text x="653" y="835">6</text>
<text x="748" y="835">5</text>
<text x="842" y="835">4</text>
<text x="937" y="835">3</text>
<text x="1032" y="835">2</text>
<text x="1127" y="835">1</text>
</g>
<g font-size="4.2">
<text x="185" y="282">A2</text>
<text x="176" y="708">A2</text>
</g>
<g font-size="3.5">
<text x="28" y="34">62</text>
<text x="1180" y="34">62</text>
<text x="283" y="51">CAPACITY 7 m3/h</text>
<text x="28" y="57">60</text>
<text x="270" y="58">DIFFERENTIAL PRESSURE 15 bar</text>
<text x="1180" y="57">60</text>
<text x="287" y="65">DUTY 19.4 kW</text>
<text x="28" y="79">58</text>
<text x="1180" y="79">58</text>
<text x="28" y="102">56</text>
<text x="1180" y="102">56</text>
<text x="28" y="125">54</text>
<text x="1180" y="125">54</text>
<text x="28" y="147">52</text>
<text x="1180" y="147">52</text>
<text x="28" y="170">50</text>
<text x="54" y="173">FROM 24-LIC2162</text>
<text x="1180" y="170">50</text>
<text x="590" y="176">24-LIC2162B</text>
<text x="71" y="181">HO24-P-*E-002</text>
<text x="54" y="212">FROM 24-LIC2162</text>
<text x="590" y="215">24-LIC2162A</text>
<text x="71" y="219">HO24-P-*E-002</text>
<text x="28" y="227">45</text>
<text x="1180" y="227">45</text>
<text x="784" y="249">24-2061PL</text>
<text x="855" y="249">24-2060PL</text>
<text x="1086" y="249">TO WET GAS SCRUBBER</text>
<text x="787" y="255">2&quot;CH680</text>
<text x="858" y="255">2&quot;GT680</text>
<text x="1021" y="253">2&quot;-PL-242204-ED200-4</text>
<text x="1086" y="254">24-VG50</text>
<text x="1101" y="260">HO24-P-*E-002</text>
<text x="865" y="267">NO</text>
<text x="898" y="268">NO POCKETS</text>
<text x="28" y="283">40</text>
<text x="56" y="285">FROM 24-PI2001</text>
<text x="225" y="286">24</text>
<text x="1180" y="283">40</text>
<text x="67" y="292">HO24-P-*E-002-01</text>
<text x="239" y="289">PDI</text>
<text x="237" y="296">2001</text>
<text x="251" y="299">L=1 Bar</text>
<text x="371" y="303">24</text>
<text x="222" y="308">NOTE 5</text>
<text x="383" y="306">FV</text>
<text x="381" y="313">2100</text>
<text x="922" y="314">NOTE 1</text>
<text x="349" y="322">24</text>
<text x="914" y="321">24</text>
<text x="926" y="324">HS</text>
<text x="329" y="328">A/S</text>
<text x="361" y="325">FY</text>
<text x="359" y="332">2100</text>
<text x="924" y="331">2163</text>
<text x="28" y="340">35</text>
<text x="1180" y="340">35</text>
<text x="416" y="348">24</text>
<text x="442" y="348">HH</text>
<text x="449" y="348">= 58 barg</text>
<text x="430" y="351">PI</text>
<text x="442" y="352">H</text>
<text x="449" y="352">= 40 barg</text>
<text x="349" y="355">24</text>
<text x="361" y="358">FIC</text>
<text x="427" y="359">2160</text>
<text x="442" y="357">L</text>
<text x="449" y="357">= 15 barg</text>
<text x="821" y="358">24</text>
<text x="862" y="355">A/S</text>
<text x="875" y="360">24</text>
<text x="225" y="362">24</text>
<text x="240" y="365">PI</text>
<text x="272" y="362">PSD</text>
<text x="359" y="366">2100</text>
<text x="442" y="362">LL = 10 barg</text>
<text x="833" y="361">ZL</text>
<text x="845" y="362">H</text>
<text x="887" y="363">XY</text>
<text x="647" y="371">24</text>
<text x="829" y="367">2163A</text>
<text x="845" y="367">L</text>
<text x="883" y="369">2163A</text>
<text x="237" y="373">2159</text>
<text x="251" y="376">L=16 Barg</text>
<text x="479" y="378">PSD</text>
<text x="627" y="378">A/S</text>
<text x="659" y="374">LY</text>
<text x="656" y="381">2162A</text>
<text x="349" y="389">24</text>
<text x="416" y="389">24</text>
<text x="950" y="388">PSD</text>
<text x="361" y="392">FT</text>
<text x="429" y="392">PT</text>
<text x="821" y="391">24</text>
<text x="833" y="395">ZS</text>
<text x="845" y="395">H</text>
<text x="28" y="396">30</text>
<text x="359" y="398">2100</text>
<text x="427" y="398">2160</text>
<text x="829" y="401">2163A</text>
<text x="845" y="401">L</text>
<text x="875" y="401">24</text>
<text x="1180" y="396">30</text>
<text x="229" y="403">24</text>
<text x="239" y="406">PT</text>
<text x="627" y="405">24</text>
<text x="887" y="404">XV</text>
<text x="237" y="413">2159</text>
<text x="639" y="408">LV</text>
<text x="872" y="413">4&quot;</text>
<text x="883" y="410">2163A</text>
<text x="369" y="418">ULTRA</text>
<text x="451" y="418">24-2059PL</text>
<text x="486" y="419">24-2056PL</text>
<text x="636" y="415">2162A</text>
<text x="669" y="420">2&quot;</text>
<text x="323" y="426">N2</text>
<text x="338" y="426">RS</text>
<text x="454" y="424">2&quot;CH680</text>
<text x="491" y="424">2&quot;GT680</text>
<text x="533" y="423">2&quot;x4&quot;</text>
<text x="617" y="423">4&quot;x2&quot;</text>
<text x="1024" y="422">4&quot;-PL-242001-ED200-4</text>
<text x="1087" y="422">TO CONDENSATE EXPORT</text>
<text x="1104" y="429">HO21-P-*E-001</text>
<text x="53" y="434">FROM WET GAS SCRUBBER</text>
<text x="181" y="434">24-2052PL</text>
<text x="385" y="435">2&quot;-PL-242203-ED200-4</text>
<text x="553" y="435">24-2007PL</text>
<text x="659" y="434">FC</text>
<text x="691" y="436">2&quot;x4&quot;</text>
<text x="863" y="434">FC</text>
<text x="53" y="439">24-VG50</text>
<text x="160" y="440">4&quot;x3&quot;</text>
<text x="184" y="440">3&quot;GT530</text>
<text x="255" y="442">RS</text>
<text x="270" y="443">N1</text>
<text x="554" y="442">4&quot;GT530</text>
<text x="74" y="446">HO24-P-*E-002</text>
<text x="28" y="453">25</text>
<text x="368" y="456">NOTE 2</text>
<text x="606" y="453" transform="rotate(-90 606 453)">1GB680</text>
<text x="606" y="451" transform="rotate(-90 606 451)">&quot;</text>
<text x="612" y="455" transform="rotate(-90 612 455)">24-2009PL</text>
<text x="1087" y="453">TO SAMPLE RECEIVER</text>
<text x="1179" y="453">25</text>
<text x="87" y="459">4&quot;-PL-242202-ED200-4</text>
<text x="318" y="458">N3</text>
<text x="331" y="462">1&quot;GT6W3J</text>
<text x="1037" y="460">6mm SS TUBING</text>
<text x="1087" y="458">24-AE2060</text>
<text x="332" y="467">57-2001PL</text>
<text x="1102" y="465">HO24-P-*E-002</text>
<text x="233" y="480">NOTE 3</text>
<text x="321" y="484">N12</text>
<text x="225" y="490">24</text>
<text x="251" y="490">H</text>
<text x="368" y="487">NOTE 2</text>
<text x="819" y="489">24</text>
<text x="831" y="492">ZL</text>
<text x="238" y="493">LSH</text>
<text x="331" y="493">1&quot;GT6W3J</text>
<text x="843" y="493">H</text>
<text x="862" y="497">A/S</text>
<text x="237" y="500">2005</text>
<text x="331" y="499">56-2003PL</text>
<text x="827" y="499">2163B</text>
<text x="843" y="499">L</text>
<text x="28" y="510">20</text>
<text x="693" y="506">24</text>
<text x="705" y="509">LY</text>
<text x="1179" y="510">20</text>
<text x="666" y="512">A/S</text>
<text x="702" y="515">2162B</text>
<text x="954" y="517">PSD</text>
<text x="819" y="523">24</text>
<text x="831" y="526">ZS</text>
<text x="843" y="527">H</text>
<text x="28" y="532">18</text>
<text x="229" y="531">24</text>
<text x="238" y="534">LSH</text>
<text x="674" y="533">24</text>
<text x="827" y="532">2163B</text>
<text x="843" y="532">L</text>
<text x="875" y="533">24</text>
<text x="1178" y="532">18</text>
<text x="687" y="536">LV</text>
<text x="887" y="536">XY</text>
<text x="237" y="540">2005</text>
<text x="683" y="542">2162B</text>
<text x="714" y="541">2&quot;</text>
<text x="872" y="541">4&quot;</text>
<text x="883" y="542">2163B</text>
<text x="606" y="549">4&quot;-PL-242002-ED200-4</text>
<text x="28" y="555">16</text>
<text x="1179" y="555">16</text>
<text x="556" y="563">24-2008PL</text>
<text x="674" y="563">4&quot;x2&quot;</text>
<text x="705" y="562">FC</text>
<text x="727" y="563">2&quot;x4&quot;</text>
<text x="863" y="561">FC</text>
<text x="558" y="568">4&quot;GT530</text>
<text x="609" y="568" transform="rotate(-90 609 568)">0PL</text>
<text x="878" y="569">24</text>
<text x="890" y="573">XV</text>
<text x="28" y="578">14</text>
<text x="604" y="581" transform="rotate(-90 604 581)">1GB680</text>
<text x="604" y="580" transform="rotate(-90 604 580)">&quot;</text>
<text x="886" y="579">2163B</text>
<text x="1179" y="578">14</text>
<text x="609" y="583" transform="rotate(-90 609 583)">24-201</text>
<text x="28" y="600">12</text>
<text x="1178" y="600">12</text>
<text x="28" y="621">10</text>
<text x="1178" y="621">10</text>
<text x="31" y="646">8</text>
<text x="1179" y="646">8</text>
<text x="59" y="660">1. 24-HS2163A TO OPERATE 24-XV2163A, 24-HS2163B TO OPERATE 24-XV2163B</text>
<text x="31" y="668">6</text>
<text x="58" y="669">2. CONNECTION FOR PORTABLE PUMP.</text>
<text x="1179" y="668">6</text>
<text x="58" y="677">3. 24-LSH2005 ULTRASONIC LEVEL SWITCH RAISE AN ALARM AFTER DETECTING OIL.</text>
<text x="58" y="686">4. VALVE 24-FV2100 IN MIN. FLOW LINE IS MANUALLY SET AT 10% OPENING.</text>
<text x="31" y="691">4</text>
<text x="58" y="694">5. TO MAINTAIN LQUID SEAL FOR 24-PA001</text>
<text x="1179" y="691">4</text>
<text x="62" y="700">(24-PT2159) - (24-PT2001)</text>
<text x="130" y="700">1.0 bar</text>
<text x="152" y="700">ALARM.</text>
<text x="31" y="713">2</text>
<text x="1179" y="713">2</text>
<text x="31" y="736">0</text>
<text x="1179" y="736">0</text>
<text x="265" y="821">REV.</text>
<text x="430" y="821">DATE</text>
<text x="459" y="821">DRN.</text>
<text x="485" y="821">CHK.</text>
<text x="512" y="819">DISC.</text>
<text x="539" y="821">DDB</text>
<text x="561" y="821">REV.</text>
<text x="735" y="821">DATE</text>
<text x="763" y="821">DRN.</text>
<text x="790" y="821">CHK.</text>
<text x="817" y="818">DISC.</text>
<text x="844" y="821">DDB</text>
<text x="512" y="823">SUP.</text>
<text x="817" y="823">SUP.</text>
</g>
<g font-size="2.5">
<text x="863" y="746">SYSTEM NO:</text>
<text x="1011" y="764">TITLE:</text>
<text x="863" y="789">WORK PACK</text>
<text x="863" y="793">NO:</text>
<text x="897" y="810">SCALE:</text>
<text x="954" y="810">PROJECTION:</text>
<text x="1011" y="805">DRAWING NO.:</text>
<text x="1011" y="824">PROJECT NO.</text>
<text x="1043" y="824">CONTR.</text>
<text x="1068" y="824">AREA</text>
<text x="1089" y="824">DISC.</text>
<text x="1108" y="824">NUMBER</text>
<text x="1131" y="824">SHT.NO</text>
<text x="1158" y="824">REV.</text>
</g>
<text font-size="1.6" x="975" y="790">R</text>
</svg>
